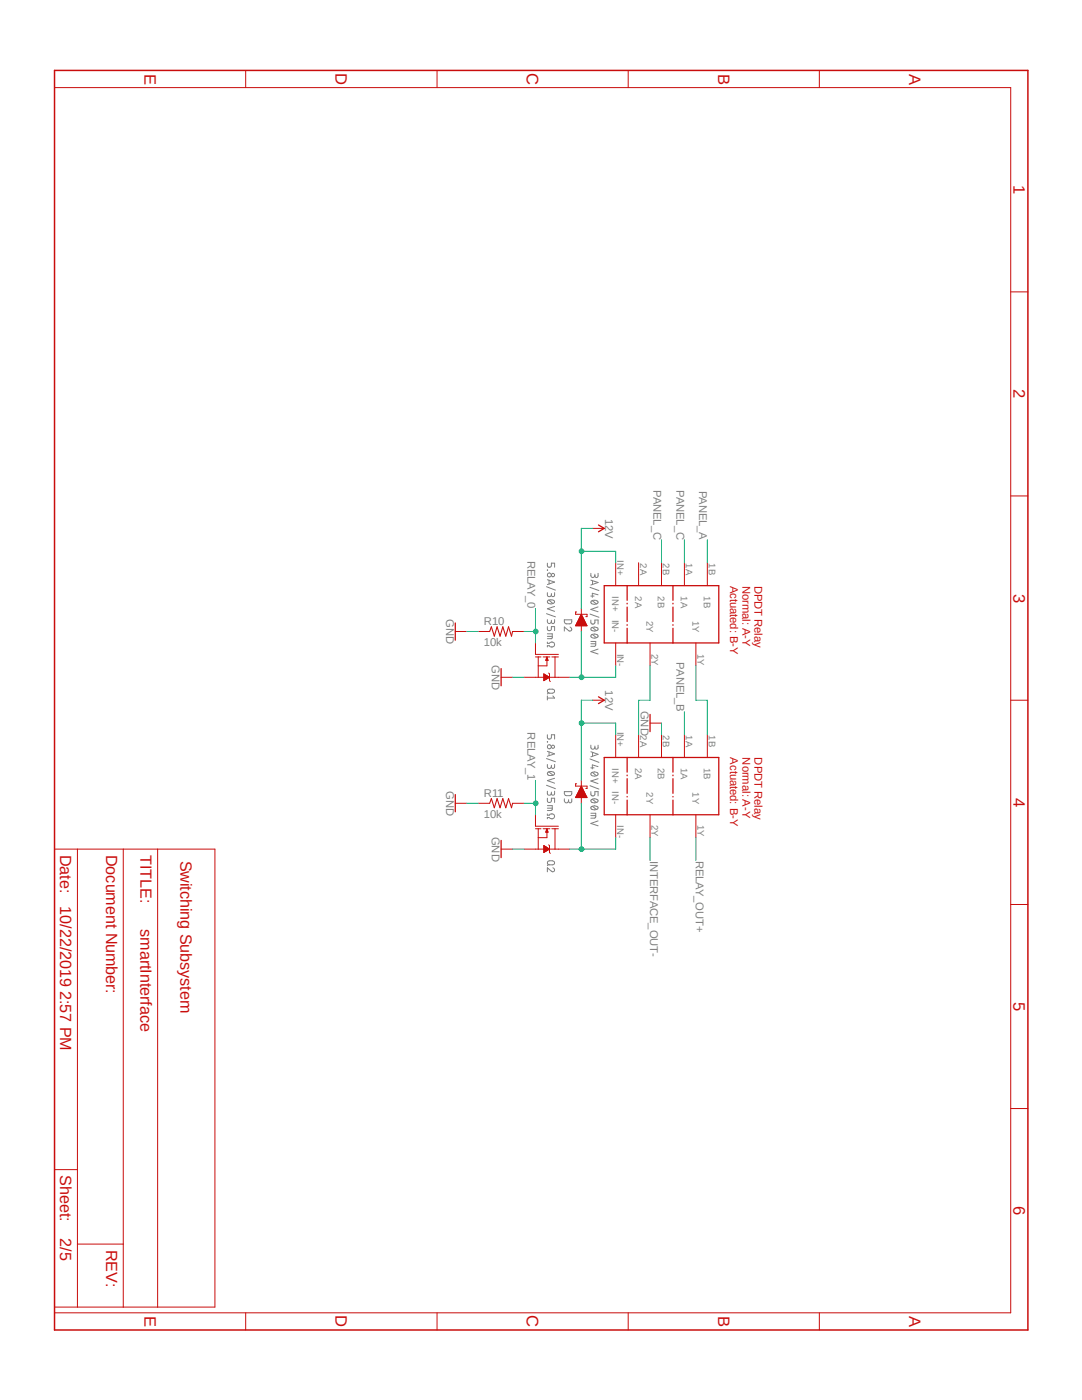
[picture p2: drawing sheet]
<svg xmlns="http://www.w3.org/2000/svg" width="216mm" height="279mm" viewBox="0 0 216 279" stroke-linecap="round" stroke-linejoin="round" font-family="sans-serif">
<path d="M10.4 13.6l195 252.2M205.4 13.6l-195 252.2" fill="none" stroke="#fff" stroke-width=".2"/>
<g fill="none" stroke="#808080" stroke-width=".2">
<path d="M109.1 117.1l1.7 .7M109.2 112.4v.5a.41 .41 0 0 0 .4 .3 .41 .41 0 0 0 .4-.3v-.5h.7v.8M109.2 118.3v.4a.4 .4 0 0 0 .4 .4 .4 .4 0 0 0 .4-.4M109.2 113.7h.1M109.2 115.7l1.5 .5-1.5 .5M109.3 119.9l.6-.2a.5 .5 0 0 1 .7 .6l-.7 .2a.57 .57 0 0 1-.7-.4zM109.5 119.8l.8 .6M109.6 115.8v.7M110.7 118.3v.5l-.2 .2h-.4l-.1-.6M117.7 117.2l1.8 .7M117.9 114.4v.5a.4 .4 0 0 0 .4 .4 .4 .4 0 0 0 .4-.4M117.9 115.8l1.4 .4-1.4 .6"/>
<path d="M117.9 119h.6M118.2 119.9l.8 .6M118.2 115.9v.7M119.3 114.4v.5a.32 .32 0 0 1-.3 .4 .32 .32 0 0 1-.3-.4v-.3M119.3 118.7l-1.1-.3v.8M109.1 122.5l1.7 .6M109.2 123.7v.3a.4 .4 0 0 0 .4 .5 .4 .4 0 0 0 .4-.5M109.2 125.1v.4a.41 .41 0 0 0 .4 .4 .41 .41 0 0 0 .4-.4v-.4h.7v.8M109.2 126.5h1v.9l-1 .1M109.2 128.1v.3h.4a.55 .55 0 0 1 .8-.2 .55 .55 0 0 1 0 .9 .55 .55 0 0 1-.8-.2h-.4v.2M109.2 138.9v.8M109.2 127h1"/>
<path d="M109.3 137.7a1.15 1.15 0 0 1 1.3 0 .42 .42 0 0 1-.4 .6h-.6a.42 .42 0 0 1-.3-.6zM109.5 138.2l-.3 .3M110.3 138.9l.4 .4h-1.5M110.7 123.7v.4a.32 .32 0 0 1-.4 .4 .32 .32 0 0 1-.3-.4v-.3M110.7 121l-1.5 .5 1.5 .5M112.6 123.7h1.5l-.1 .6a1.17 1.17 0 0 1-1.2 .2l-.2-.4zM113.7 125.1a.41 .41 0 0 1 .4 .6 .41 .41 0 0 1-.6 .2l-.9-.8v.8M117.7 122.6l1.8 .6M117.9 123.7v.5a.41 .41 0 0 0 .4 .4 .41 .41 0 0 0 .4-.4v-.5h.6v.8M117.9 128h1l-.1 .9-.9 .1M117.9 128.5h1M117.9 120l.4-.2h.6l.4 .2v.2a.82 .82 0 0 1-1.4 0z"/>
<path d="M117.9 125.3l.7-.2a.54 .54 0 0 1 .7 .6l-.7 .2a.59 .59 0 0 1-.7-.3zM118.1 126.7l.5-.2a.54 .54 0 0 1 .7 .6l-.7 .2a.59 .59 0 0 1-.7-.3zM118.2 125.2l.8 .7M118.2 126.6l.8 .7M119.3 121.1l-1.4 .5 1.4 .5M119.3 129.5l-1.4 .5 1.4 .5M109.1 151.4l1.7 .6M109.1 156.7l1.7 .7M109.2 146.6v.6a.41 .41 0 0 0 .4 .3 .41 .41 0 0 0 .4-.3v-.6h.7v.9M109.2 152.6v.4a.4 .4 0 0 0 .4 .4 .4 .4 0 0 0 .4-.4M109.2 157.9v.4a.4 .4 0 0 0 .4 .4 .4 .4 0 0 0 .4-.4M109.2 159.3v.5a.41 .41 0 0 0 .4 .4 .41 .41 0 0 0 .4-.4v-.5h.7v.8"/>
<path d="M109.2 148h.1M109.2 149.9l1.5 .6-1.5 .4M109.3 154.2l.6-.2a.54 .54 0 0 1 .7 .6l-.7 .2a.52 .52 0 0 1-.7-.4zM109.5 154.1l.8 .6M109.6 150.1v.7M110.7 152.6l-.1 .6a.31 .31 0 0 1-.3 .2 .31 .31 0 0 1-.3-.3v-.4M110.7 157.9v.5l-.2 .3-.4-.1-.1-.5M110.7 155.3l-1.5 .5 1.5 .5M112.6 158h1.5l-.1 .6a1.17 1.17 0 0 1-1.2 .1l-.2-.3zM112.6 159.4v.5a.43 .43 0 0 0 .4 .3 .43 .43 0 0 0 .5-.3M114.1 159.4v.5a.32 .32 0 0 1-.3 .3 .32 .32 0 0 1-.3-.3v-.3M117.7 151.5l1.8 .6"/>
<path d="M117.7 156.8l1.8 .7M117.9 148.7v.4a.4 .4 0 0 0 .4 .4 .4 .4 0 0 0 .4-.4M117.9 158v.5a.41 .41 0 0 0 .4 .3 .41 .41 0 0 0 .4-.3v-.5h.6v.8M117.9 150l1.4 .5-1.4 .5M117.9 153.2h.6M117.9 159.6l.4-.2h.6l.4 .2v.2a.82 .82 0 0 1-1.4 0zM118.1 154.2l.5-.1a.54 .54 0 0 1 .7 .5l-.7 .3a.57 .57 0 0 1-.7-.4zM118.2 154.1l.8 .7M118.2 159.5l.8 .6M118.2 150.2v.7M119.3 148.7v.5l-.1 .3-.5-.1v-.5M119.3 153l-1.1-.3v.8"/>
<path d="M119.3 155.4l-1.4 .5 1.4 .5M109.2 160.8h1l-.1 .9-.9 .1M109.2 162.4v.3h.4a.55 .55 0 0 1 .8-.2 .55 .55 0 0 1 0 .9 .55 .55 0 0 1-.8-.2h-.4v.2M109.2 161.3h1M109.4 171.9a1.08 1.08 0 0 1 1.2 .1 .39 .39 0 0 1 0 .4 .39 .39 0 0 1-.4 .2h-.6a.39 .39 0 0 1-.4-.3 .39 .39 0 0 1 .2-.4zM109.5 172.5l-.3 .3M110.3 173.2a.39 .39 0 0 1 .4 .5 .39 .39 0 0 1-.5 .2l-1-.7v.8M117.9 162.3h1l-.1 .9-.9 .1M117.9 162.8h1M117.9 161l.7-.2 .7 .2v.2a.82 .82 0 0 1-1.4 0zM118.2 160.9l.8 .6M119.3 163.8l-1.4 .5 1.4 .5"/>
<circle cx="109.6" cy="114.8" r=".39"/>
<circle cx="110.3" cy="114.8" r=".33"/>
<circle cx="109.6" cy="149" r=".39"/>
<circle cx="110.3" cy="149" r=".31"/>
</g>
<path d="M10.9 14.1h194.2v251.3h-194.2z" fill="none" stroke="#c90d0c" stroke-width=".3"/>
<g fill="none" stroke="#c90d0c" stroke-width=".2">
<path d="M10.9 17.5h190.8v244.5h-190.8M49 14.1v3.4M87.2 14.1v3.4M125.3 14.1v3.4M163.5 14.1v3.4M201.7 58.3h3.4M201.7 99h3.4M118.3 105.5h2.3M122.9 112.3v4.6M127.4 112.3v4.6M132 112.3v4.6M136.6 112.3v4.6"/>
<path d="M141.1 112.3v4.6M90.8 126h2.3M95.4 126h2.3M100 135.2h2.3M102.3 126h2.3M104.6 135.2h3.9M106.8 128.3v2.3h4.6M106.8 131.1h1.1M107.4 131.1v4.1M108.4 131.1h1.3M108.5 134.5l1.1 .7-1.1 .6zM108.5 134.5v1.3"/>
<path d="M108.6 134.6v1.2M108.8 134.7v1M108.8 134.7v.9M108.9 134.7v.9M108.9 131.8h.4M108.9 131.8h.1M109 131.5v.3M109.1 131.3v.5M109.1 134.8v.7M109.1 131.1v1.8h-1.7M109.1 134.9v.6M109.1 131.1l.2 .7"/>
<path d="M109.1 131.1l-.2 .7M109.2 131.3v.5M109.2 134.9v.5M109.3 131.5v.3M109.3 135v.4M109.3 131.7v.1M109.3 135v.3M109.4 135v.3M109.5 134.3l.1 .2v1.3l.2 .2M109.5 135.1v.2M109.6 135.1v.1M109.6 135.2h4.1"/>
<path d="M110.1 131.1h1.3M110.7 131.1v4.1M114.9 124.8v.1M114.9 124.7v.2M115 124.5v.4M115.1 122.1h-.2v.5h2.2v.5h-.2M115.1 124.4v.5M115.1 124.2v.7M115.2 124.1v.8M115.3 124v.9M115.4 123.8v1.1M115.4 123.7v1.2"/>
<path d="M115.5 123.5v1.4M115.6 123.4v1.5M115.7 123.2v1.7M115.7 123.1v1.8M115.8 122.9v2M115.9 122.8v2.1M116 121.5v4.5M116 122.6l1.1 2.3h-2.2zM116 122.7v2.2M116.1 122.9v2M116.2 123v1.9M116.3 123.1v1.8"/>
<path d="M116.3 123.3v1.6M116.4 123.4v1.5M116.5 123.6v1.3M116.5 123.7v1.2M116.6 123.9v1M116.7 124v.9M116.8 124.2v.7M116.8 124.3v.6M116.9 124.5v.4M117 124.6v.3M117.1 124.8v.1M118.3 139.7h2.3"/>
<path d="M122.9 128.3v4.6M129.7 128.3v4.6M138.9 128.3v4.6M201.7 139.7h3.4M114.9 159.1v.1M114.9 159v.2M115 158.8v.4M115.1 156.4h-.2v.5h2.2v.5h-.2M115.1 158.7v.5M115.1 158.5v.7M115.2 158.4v.8M115.3 158.2v1"/>
<path d="M115.4 158.1v1.1M115.4 157.9v1.3M115.5 157.8v1.4M115.6 157.6v1.6M115.7 157.5v1.7M115.7 157.4v1.8M115.8 157.2v2M115.9 157.1v2.1M116 155.7v4.6M116 156.9l1.1 2.3h-2.2zM116 157v2.2M116.1 157.1v2.1"/>
<path d="M116.2 157.3v1.9M116.3 157.4v1.8M116.3 157.6v1.6M116.4 157.7v1.5M116.5 157.9v1.3M116.5 158v1.2M116.6 158.2v1M116.7 158.3v.9M116.8 158.5v.7M116.8 158.6v.6M116.9 158.7v.5M117 158.9v.3"/>
<path d="M117.1 159v.2M122.9 146.6v4.6M127.4 146.6v4.6M129.7 144.3h2.3M132 146.6v4.6M136.6 146.6v4.6M141.1 146.6v4.6M10.9 169.5h32v91.4h-32zM15.5 169.5v91.4M24.6 169.5v91.4M31.5 169.5v91.4M90.8 160.3h2.3"/>
<path d="M95.4 160.3h2.3M100 169.5h2.3M102.3 160.3h2.3M104.6 169.5h3.9M106.8 162.6v2.3h4.6M106.8 165.4h1.1M107.4 165.4v4.1M108.4 165.4h1.3M108.5 168.7l1.1 .8-1.1 .6zM108.5 168.8v1.3M108.6 168.8v1.3M108.8 168.9v1.1"/>
<path d="M108.8 169v.9M108.9 169v.9M108.9 166.1h.4M109 165.8v.3M109.1 165.6v.5M109.1 169.1v.7M109.1 165.4v1.8h-1.7M109.1 169.2v.6M109.1 165.4l.2 .7M109.1 165.4l-.2 .7M109.2 165.6v.5M109.2 169.2v.5"/>
<path d="M109.3 165.8v.3M109.3 169.2v.5M109.3 166v.1M109.3 169.3v.3M109.4 169.3v.3M109.5 168.6l.1 .1v1.4l.2 .2M109.5 169.4v.1M109.6 169.4v.1M109.6 169.5h4.1M110.1 165.4h1.3M110.7 165.4v4.1M122.9 162.6v4.6"/>
<path d="M129.7 162.6v4.6M138.9 162.6v4.6M201.7 180.5h3.4M10.9 233.4h4.6M201.7 221.2h3.4M15.5 248.3h9.1M49 262v3.4M87.2 262v3.4M125.3 262v3.4M163.5 262v3.4"/>
</g>
<g fill="none" stroke="#c90d0c" stroke-width=".25">
<path d="M119.4 104.8l1.2 .7-1.2 .6M120.6 116.9h22.8v11.4h-22.8zM125.1 116.9v2.9M134.3 116.9v2.9M90.8 124.3v3.5M100 133.4v3.5M119.4 139.1l1.2 .6-1.2 .7M125.1 120.4v.1M125.1 121.2v2.8M125.1 124.7v.1M125.1 125.4v2.9M134.3 120.4v.1"/>
<path d="M134.3 121.2v2.8M134.3 124.7v.1M134.3 125.4v2.9M90.8 158.6v3.4M120.6 151.2h22.8v11.4h-22.8zM125.1 151.2v2.9M125.1 154.7v.1M125.1 155.4v2.9M125.1 159h.1M125.1 159.7v2.9M129.7 142.6v3.4M134.3 151.2v2.9"/>
<path d="M134.3 154.7v.1M134.3 155.4v2.9M134.3 159h.1M134.3 159.7v2.9M100 167.7v3.5"/>
</g>
<path d="M97.7 126l.3-.9 .6 1.9 .6-1.9 .6 1.9 .5-1.9 .6 1.9 .6-1.9 .6 1.9 .2-1M97.7 160.3l.3-.9 .6 1.8 .6-1.8 .6 1.8 .5-1.8 .6 1.8 .6-1.8 .6 1.8 .2-.9" fill="none" stroke="#c90d0c" stroke-width=".21"/>
<g fill="none" stroke="#0dab76" stroke-width=".2">
<path d="M132 107.7v4.6M136.6 107.7v4.6M141.1 107.7v4.6M93.1 126h2.3M102.3 135.2h2.3M116 126v9.2M122.9 132.9v2.3h-9.2M129.7 132.9v6.8h-2.3v6.9M138.9 132.9v6.8h2.2v6.9M132 144.3v2.3M136.6 142v4.6M93.1 160.3h2.3"/>
<path d="M102.3 169.5h2.3"/>
</g>
<circle cx="116" cy="135.2" r=".46" fill="#0dab76"/>
<g fill="none" stroke="#0dab76" stroke-width=".2">
<path d="M116 160.3v9.2M122.9 167.2v2.3h-9.2"/>
<circle cx="116" cy="135.2" r=".46"/>
</g>
<circle cx="116" cy="169.5" r=".46" fill="#0dab76"/>
<g fill="none" stroke="#0dab76" stroke-width=".2">
<path d="M116 110h6.9v2.3M116 105.5v16"/>
<circle cx="116" cy="169.5" r=".46"/>
</g>
<circle cx="116" cy="110" r=".46" fill="#0dab76"/>
<g fill="none" stroke="#0dab76" stroke-width=".2">
<path d="M116 105.5h2.3M116 139.7v16M116 144.3h6.9v2.3"/>
<circle cx="116" cy="110" r=".46"/>
</g>
<circle cx="116" cy="144.3" r=".46" fill="#0dab76"/>
<g fill="none" stroke="#0dab76" stroke-width=".2">
<path d="M104.6 126h2.2M106.8 121.5v6.8M116 139.7h2.3"/>
<circle cx="116" cy="144.3" r=".46"/>
</g>
<circle cx="106.9" cy="126" r=".46" fill="#0dab76"/>
<g fill="none" stroke="#0dab76" stroke-width=".2">
<path d="M106.8 155.7v6.9M104.6 160.3h2.2"/>
<circle cx="106.9" cy="126" r=".46"/>
</g>
<circle cx="106.9" cy="160.3" r=".46" fill="#0dab76"/>
<g fill="none" stroke="#0dab76" stroke-width=".2">
<path d="M129.7 167.2v4.5M138.9 167.2v4.5"/>
<circle cx="106.9" cy="160.3" r=".46"/>
</g>
<g font-size="3.3" fill="#c90d0c">
<text x="28.8" y="14.7" transform="rotate(90 28.8 14.7)">E</text>
<text x="67" y="14.6" transform="rotate(90 67 14.6)">D</text>
<text x="105.1" y="14.6" transform="rotate(90 105.1 14.6)">C</text>
<text x="143.3" y="14.7" transform="rotate(90 143.3 14.7)">B</text>
<text x="181.4" y="14.7" transform="rotate(90 181.4 14.7)">A</text>
<text x="202.2" y="37" transform="rotate(90 202.2 37)">1</text>
<text x="202.2" y="77.7" transform="rotate(90 202.2 77.7)">2</text>
<text x="202.2" y="118.5" transform="rotate(90 202.2 118.5)">3</text>
<text x="202.2" y="159.2" transform="rotate(90 202.2 159.2)">4</text>
<text x="202.2" y="200" transform="rotate(90 202.2 200)">5</text>
<text x="202.2" y="240.7" transform="rotate(90 202.2 240.7)">6</text>
<text x="28.8" y="262.6" transform="rotate(90 28.8 262.6)">E</text>
<text x="67" y="262.5" transform="rotate(90 67 262.5)">D</text>
<text x="105.1" y="262.5" transform="rotate(90 105.1 262.5)">C</text>
<text x="143.3" y="262.6" transform="rotate(90 143.3 262.6)">B</text>
<text x="181.4" y="262.6" transform="rotate(90 181.4 262.6)">A</text>
</g>
<g font-size="3.2" fill="#c90d0c">
<text x="12" y="170.6" transform="rotate(90 12 170.6)">Date:</text>
<text x="21.2" y="170.6" transform="rotate(90 21.2 170.6)">Document Number:</text>
<text x="28" y="170.6" transform="rotate(90 28 170.6)">TITLE:</text>
<text x="36" y="171.7" transform="rotate(90 36 171.7)">Switching Subsystem</text>
<text x="12" y="180.9" transform="rotate(90 12 180.9)">10/22/2019 2:57 PM</text>
<text x="28" y="185.5" transform="rotate(90 28 185.5)">smartInterface</text>
<text x="12" y="234.6" transform="rotate(90 12 234.6)">Sheet:</text>
<text x="12" y="247.1" transform="rotate(90 12 247.1)">2/5</text>
<text x="21.2" y="249.4" transform="rotate(90 21.2 249.4)">REV:</text>
</g>
<g font-size="2.2" fill="#808080">
<text x="130.4" y="97.8" transform="rotate(90 130.4 97.8)">PANEL_C</text>
<text x="135" y="97.8" transform="rotate(90 135 97.8)">PANEL_C</text>
<text x="139.5" y="97.9" transform="rotate(90 139.5 97.9)">PANEL_A</text>
<text x="120.8" y="103.5" transform="rotate(90 120.8 103.5)">12V</text>
<text x="105.2" y="111.9" transform="rotate(90 105.2 111.9)">RELAY_0</text>
<text x="89" y="123.6" transform="rotate(90 89 123.6)">GND</text>
<text x="96.6" y="124.7">R10</text>
<text x="96.6" y="129">10k</text>
<text x="98.2" y="132.7" transform="rotate(90 98.2 132.7)">GND</text>
<text x="120.8" y="137.8" transform="rotate(90 120.8 137.8)">12V</text>
<text x="135" y="132.2" transform="rotate(90 135 132.2)">PANEL_B</text>
<text x="127.8" y="141.9" transform="rotate(90 127.8 141.9)">GND</text>
<text x="105.2" y="146.2" transform="rotate(90 105.2 146.2)">RELAY_1</text>
<text x="89" y="157.9" transform="rotate(90 89 157.9)">GND</text>
<text x="96.6" y="159">R11</text>
<text x="96.6" y="163.3">10k</text>
<text x="98.2" y="167" transform="rotate(90 98.2 167)">GND</text>
<text x="129.7" y="171.7" transform="rotate(90 129.7 171.7)">INTERFACE_OUT-</text>
<text x="138.9" y="171.7" transform="rotate(90 138.9 171.7)">RELAY_OUT+</text>
</g>
<g font-size="2.2" fill="#c90d0c">
<text x="145.7" y="116.9" transform="rotate(90 145.7 116.9)">Actuated: B-Y</text>
<text x="148.1" y="116.9" transform="rotate(90 148.1 116.9)">Normal: A-Y</text>
<text x="150.5" y="116.9" transform="rotate(90 150.5 116.9)">DPDT Relay</text>
<text x="145.7" y="151.2" transform="rotate(90 145.7 151.2)">Actuated: B-Y</text>
<text x="148.1" y="151.2" transform="rotate(90 148.1 151.2)">Normal: A-Y</text>
<text x="150.5" y="151.2" transform="rotate(90 150.5 151.2)">DPDT Relay</text>
</g>
<g font-size="1.9" fill="#808080">
<text x="123.1" y="111.8" transform="rotate(90 123.1 111.8)">IN+</text>
<text x="127.7" y="112.4" transform="rotate(90 127.7 112.4)">2A</text>
<text x="132.3" y="112.4" transform="rotate(90 132.3 112.4)">2B</text>
<text x="136.9" y="112.4" transform="rotate(90 136.9 112.4)">1A</text>
<text x="141.4" y="112.4" transform="rotate(90 141.4 112.4)">1B</text>
<text x="122.2" y="119" transform="rotate(90 122.2 119)">IN+</text>
<text x="126.7" y="119" transform="rotate(90 126.7 119)">2A</text>
<text x="131.3" y="119" transform="rotate(90 131.3 119)">2B</text>
<text x="135.8" y="119" transform="rotate(90 135.8 119)">1A</text>
<text x="140.4" y="119" transform="rotate(90 140.4 119)">1B</text>
<text x="122.2" y="123.7" transform="rotate(90 122.2 123.7)">IN-</text>
<text x="129" y="123.9" transform="rotate(90 129 123.9)">2Y</text>
<text x="138.2" y="123.9" transform="rotate(90 138.2 123.9)">1Y</text>
<text x="123.1" y="130.4" transform="rotate(90 123.1 130.4)">IN-</text>
<text x="130" y="130.4" transform="rotate(90 130 130.4)">2Y</text>
<text x="139.1" y="130.4" transform="rotate(90 139.1 130.4)">1Y</text>
<text x="123.1" y="146.1" transform="rotate(90 123.1 146.1)">IN+</text>
<text x="127.7" y="146.7" transform="rotate(90 127.7 146.7)">2A</text>
<text x="132.3" y="146.7" transform="rotate(90 132.3 146.7)">2B</text>
<text x="136.9" y="146.7" transform="rotate(90 136.9 146.7)">1A</text>
<text x="141.4" y="146.7" transform="rotate(90 141.4 146.7)">1B</text>
<text x="122.2" y="153.3" transform="rotate(90 122.2 153.3)">IN+</text>
<text x="126.7" y="153.3" transform="rotate(90 126.7 153.3)">2A</text>
<text x="131.3" y="153.3" transform="rotate(90 131.3 153.3)">2B</text>
<text x="135.8" y="153.3" transform="rotate(90 135.8 153.3)">1A</text>
<text x="140.4" y="153.3" transform="rotate(90 140.4 153.3)">1B</text>
<text x="122.2" y="157.9" transform="rotate(90 122.2 157.9)">IN-</text>
<text x="129" y="158.2" transform="rotate(90 129 158.2)">2Y</text>
<text x="138.2" y="158.2" transform="rotate(90 138.2 158.2)">1Y</text>
<text x="123.1" y="164.7" transform="rotate(90 123.1 164.7)">IN-</text>
<text x="130" y="164.7" transform="rotate(90 130 164.7)">2Y</text>
<text x="139.1" y="164.7" transform="rotate(90 139.1 164.7)">1Y</text>
</g>
</svg>
